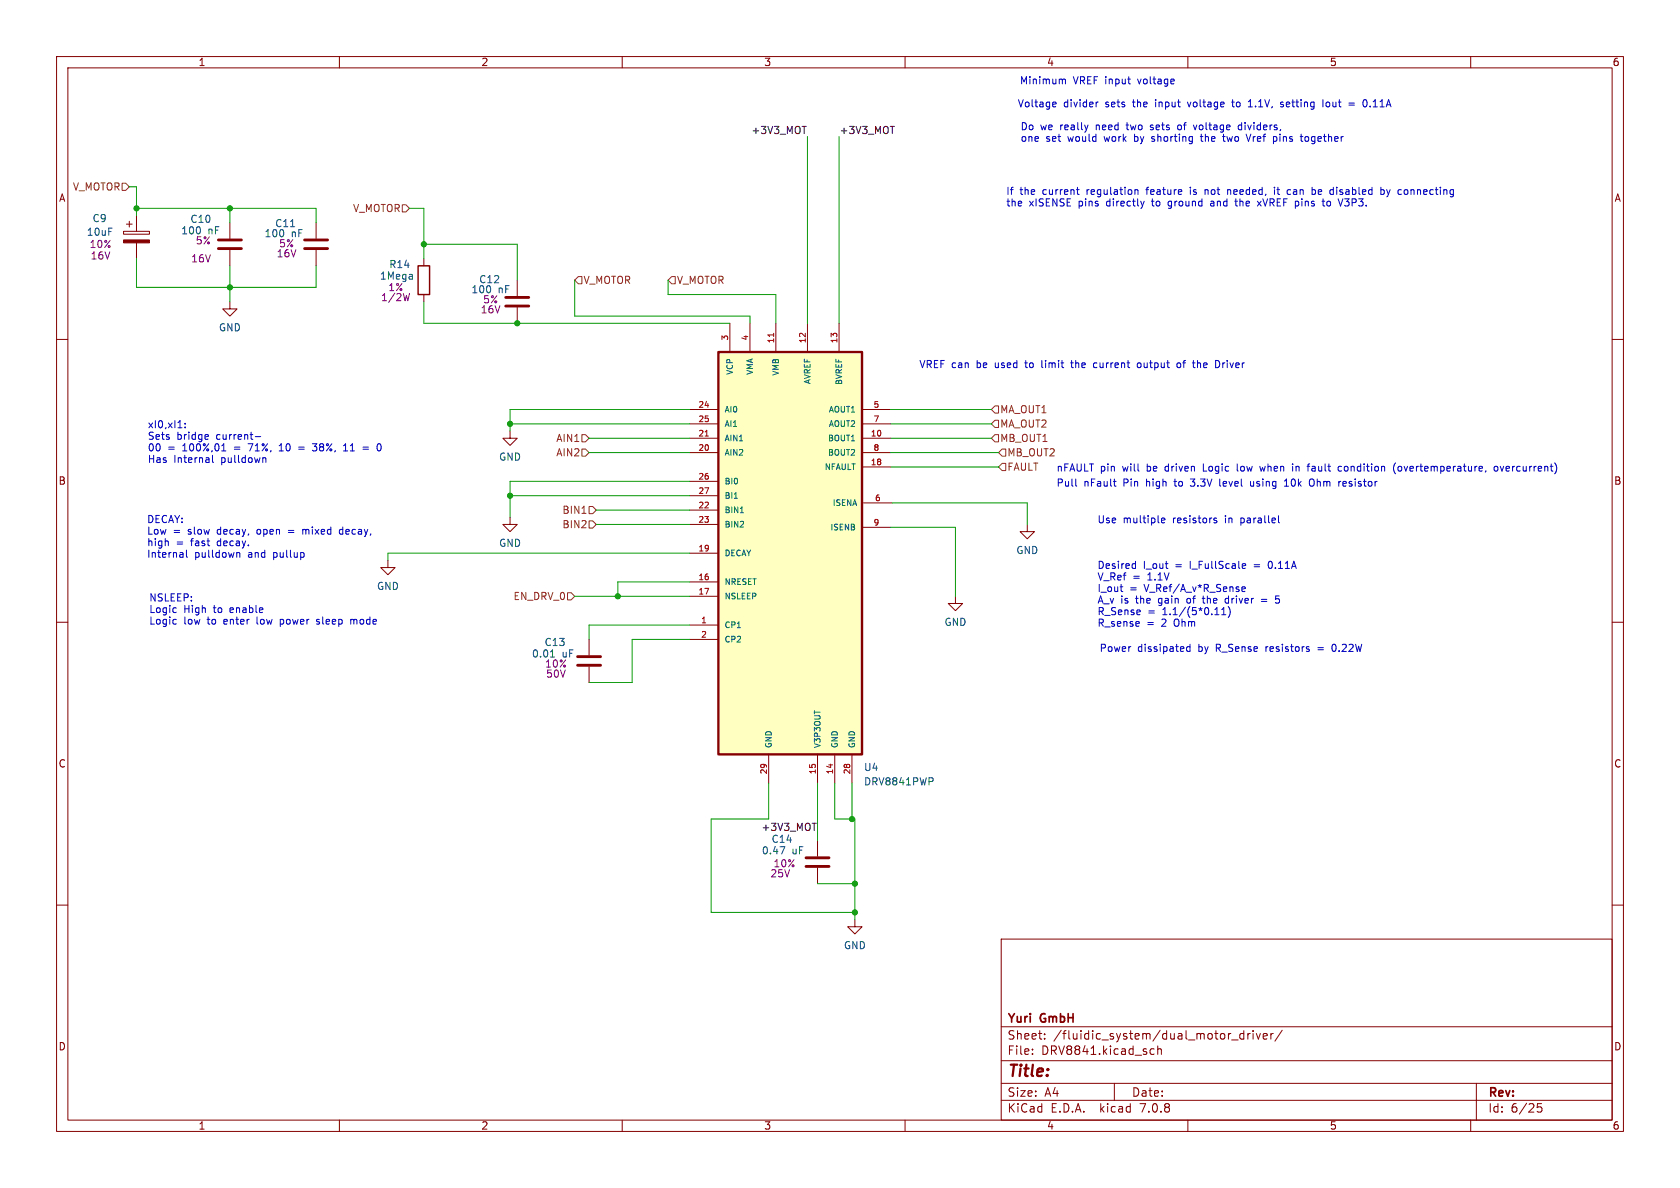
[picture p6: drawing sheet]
<svg xmlns="http://www.w3.org/2000/svg" width="297mm" height="210mm" viewBox="0 0 297 210" stroke-linecap="round" stroke-linejoin="round" font-family="sans-serif">
<g fill="none" stroke="#840000" stroke-width=".18">
<path d="M10 10h277v190h-277zM12 12h273v186h-273zM60 10v2M110 10v2M160 10v2M210 10v2M260 10v2M22.4 39.6h1M22.9 39.1v1M24.1 38.1v2.8M40.6 39.4v2.8M55.9 39.4v2.8"/>
<path d="M10 60h2M21.8 40.9h4.6v.5h-4.6zM24.1 42.9v2.8M40.6 53.3v1.3h1.3l-1.3 1.3-1.2-1.3h1.2M40.6 44.2v2.8M55.9 44.2v2.8M74.9 45.7v1.3M74.9 52.1v1.2M91.4 49.5v2.8M91.4 54.4v2.8M129 57.2v5M132.6 57.2v5"/>
<path d="M137.2 57.2v5M142.7 57.2v5M148.3 57.2v5M285 60h2M90.2 76.2v1.3h1.2l-1.2 1.2-1.3-1.2h1.3M121.9 77.5h5.1M121.9 72.4h5.1M121.9 74.9h5.1M152.4 77.5h5.1M152.4 72.4h5.1M152.4 74.9h5.1M68.6 99.1v1.2h1.2l-1.2 1.3-1.3-1.3h1.3"/>
<path d="M90.2 91.4v1.3h1.2l-1.2 1.3-1.3-1.3h1.3M121.9 97.8h5.1M121.9 80h5.1M121.9 90.2h5.1M121.9 92.7h5.1M121.9 85.1h5.1M121.9 87.6h5.1M152.4 82.6h5.1M152.4 80h5.1M152.4 93.2h5.1M152.7 88.9h5M181.6 92.7v1.3h1.3l-1.3 1.3-1.3-1.3h1.3"/>
<path d="M10 110h2M104.1 113v2.8M104.1 117.9v2.8M121.9 110.5h5.1M121.9 102.9h5.1M121.9 105.4h5.1M121.9 113h5.1M168.9 105.4v1.3h1.3l-1.3 1.3-1.3-1.3h1.3M285 110h2M135.9 133.4v5M144.5 133.4v5M147.6 133.4v5"/>
<path d="M150.6 133.4v5M10 160h2M144.5 148.6v2.8M144.5 153.4v2.8M285 160h2M151.1 162.6v1.2h1.3l-1.3 1.3-1.2-1.3h1.2M177 166h108v32h-108zM60 198v2M110 198v2M160 198v2M177 194.5h108M177 191.5h108"/>
<path d="M177 187.5h108M177 181.5h108M182.5 186.3v.1M182.5 185.5v.1M184.7 183.6v.1M184.7 182.8v.1M197 191.5v3M203.6 185.4l.4 .1M204 186.3l-.4 .1M204.7 185.5l.2-.1 .3 .1 .1 .9M204.7 184.9v1.5M210 198v2"/>
<path d="M217.7 183.8h1.2M219.9 182.2v1.5M219.9 182.8l-.4-.1-.3 .3v.4l.1 .2h.6M220.6 182.7v1M221 182.7l-.3 .1-.1 .2M221.5 182.2v.1M221.5 182.7v1M222.1 182.7l.4 1 .3-1M223.3 183.2l.7-.1v-.3l-.5-.1-.2 .2 .1 .7h.6M224.7 182.7v1M225.1 182.7l-.3 .1-.1 .2M226.7 182.1l-1.3 2"/>
<path d="M260 198v2M261 191.5v6.5M272.5 195.1h-.7l-.1 .7 .3-.1h.5l.1 .3-.1 .5-.2 .1-.6-.1"/>
</g>
<path d="M38.6 42.4h4.1M38.6 43.9h4.1M53.8 42.4h4.1M53.8 43.9h4.1M89.4 52.6h4.1M89.4 54.1h4.1M102.1 116.1h4.1M102.1 117.6h4.1M142.5 151.6h4.1M142.5 153.2h4.1" fill="none" stroke="#840000" stroke-width=".51"/>
<path d="M73.9 47h2v5.1h-2z" fill="none" stroke="#840000" stroke-width=".25"/>
<path d="M72.4 51.9l-.3 1.3-.2-.9" fill="none" stroke="#840084" stroke-width=".18"/>
<path d="M51.4 40.1h.7M129.8 88.1h.6M130.9 90.6h.6M97.3 116.1h.7M97.6 115.1l.1-.2v1.2M164.8 137.5l.2 .2-.2 .4M138.7 149.7l-.5 1.2" fill="none" stroke="#006464" stroke-width=".18"/>
<path d="M127 62.2h25.4v71.2h-25.4z" fill="#ffffc2" stroke="#ffffc2" stroke-width=".18"/>
<path d="M127 62.2h25.4v71.2h-25.4z" fill="none" stroke="#840000" stroke-width=".41"/>
<path d="M136.8 58.9v.6M124.7 77.1h.5" fill="none" stroke="#a90000" stroke-width=".18"/>
<path d="M21.8 42.4h4.6v.5h-4.6z" fill="#840000" stroke="#840000" stroke-width=".18"/>
<g fill="none" stroke="#725600" stroke-width=".18">
<path d="M21.6 32.4h.6l.7 .6-.7 .7h-.6zM71.1 36.2h.7l.6 .6-.6 .7h-.7zM102.2 48.9h.7v1.3h-.7l-.6-.7zM118.7 48.9h.7v1.3h-.7l-.6-.7zM102.9 79.4h.6l.6 .6-.6 .6h-.6zM102.9 76.8h.6l.6 .7-.6 .6h-.6zM175.3 77.5l.6-.7h.6v1.3h-.6zM175.9 74.3h.6v1.3h-.6l-.6-.7zM175.9 71.8h.6v1.2h-.6l-.6-.6zM177.2 79.4h.6v1.2h-.6l-.7-.6zM102.9 90.7h.7M104.1 89.5h.7l.6 .7-.6 .6h-.7z"/>
<path d="M104.1 92.1h.7l.6 .6-.6 .6h-.7zM177.2 81.9h.6v1.3h-.6l-.7-.6zM100.3 104.8h.7l.6 .6-.6 .6h-.7z"/>
</g>
<path d="M141.8 22.3h.7M157.4 22.3h.7M143.6 145.5h.7" fill="none" stroke="#0f0f0f" stroke-width=".18"/>
<g fill="none" stroke="#0000c2" stroke-width=".18">
<path d="M186.3 18l.3 .1 .1 .2-.6 .2M186.6 18.8l-.3 .1M187.9 14h.4l.1 .8M194.1 18l-.3 .2M209.9 18l.3 .9M217.7 18h.5M217.9 17.6v1.1l.3 .2M220.7 18l.4-.4v1.3M220.7 18.9h.7M226.9 18.1l-.3-.1-.2 .2v.2l.5 .1v.3h-.5M233.9 17.6v1.3M235 18.1l-.3-.1-.3 .3 .1 .5 .2 .1 .3-.1"/>
<path d="M238.5 18.2h.9M238.5 18.6h.9M241 17.9l.3-.3 .3 .3M242.2 18.8v.1M190.3 33.5h.5M190.5 34.2l.3 .2M192.4 22.1l-.3 .8M200.6 33.6l.2-.1 .3 .1 .1 .8M202.3 35.6l-.3 .8M203.4 22.9h.1M203.5 22.1l-.1 .2 .1 .2M203.6 24.9l.1 .1"/>
<path d="M203.8 24.1l-.2 .2 .2 .3M206.6 36.8h.1M206.7 35.6l-.2 .2v.4l.2 .2M208.6 22.1l-.3 .1-.1 .1 .1 .5 .3 .1M210.4 33.1v.1M210.4 33.5v.9M211 22.1l.3 .8 .3-.8M212.2 24.1h.5M212.4 23.7v1.1l.3 .2M213 33.5v.9M213.4 33.5l-.4 .1M214.4 35.6h-.3"/>
<path d="M214.5 35.9h-.3l-.2 .2 .1 .3h.4M216.1 24.1h.5M216.3 23.7v1.1l.3 .2M217 33.6l.4-.1 .2 .2M217 33.5v.9M218.3 35.6h.5M218.5 35.1v1.1l.3 .2M219.5 22.2l-.4-.1-.2 .2 .1 .6h.5M219.5 21.7v1.2M220.3 23.7l.4 1.3 .4-1.3M222.3 35.6l.7 .8M223 35.6l-.7 .8"/>
<path d="M225.3 33.1v.1M225.3 33.5v.9M225.5 24.1l.2 .3v.3l-.2 .3M225.7 33.5h.5M225.9 33.1v1.1l.2 .2M227.8 33.5l.4 .1M228.2 34.3l-.4 .1M231.1 24.1l-.3 .1-.1 .2 .1 .5 .3 .1M232.3 33.5l.3 .3v.3l-.3 .3M233.1 33.6v.7M233.7 33.8l-.6 .1M235 35.6h-.3l-.1 .2v.5l.4 .1"/>
<path d="M236.3 33.1v.1M236.3 33.5v.9M237.7 36.3l.6 .1M244.1 33.6l.4-.1 .2 .3-.1 .5h-.5M244.1 33.1v1.3M245.1 33.5l.4 .9M245.5 34.4l-.4 .4M245.8 33.5l-.3 .9M248.5 33.5l.3 .1 .1 .2M248.9 34.1l-.1 .2-.3 .1M32.7 75.5v.1M32.7 74.8v.2"/>
<path d="M36.7 76.8l.1 .3-.6 .1M36.8 77.6l-.1 .1M39.2 79.7h.7M45.1 77.2h1M49.4 79.7h.7M49.6 78.6l-.2 .2M52.8 79h1M52.8 79.4h1M55.2 79.6l.2 .1h.5M55.2 78.4h.8l-.4 .5 .3 .1M60.7 79.7h.8M60.8 78.7l.3-.3v1.3"/>
<path d="M64.2 79h.9M64.2 79.4h.9M66.7 78.7l.3-.3a.72 .72 0 0 1 .1 1.3M184.2 63.7v1.1l.2 .2M189.3 64.1h.4M189.4 63.7v1.1l.3 .2M193.9 64.2l-.3-.1-.3 .3 .1 .5h.5M201.2 64.2l.3-.1 .2 .3v.3l-.2 .3-.3-.1-.1-.2zM208.1 64.3l.2-.2 .4 .2v.4l-.1 .2-.3 .1-.2-.1zM211.7 63.7v1.3M212.1 64.1l-.4 .2M215.6 64v.7"/>
<path d="M216.2 64.1v.9M216.3 64.2l-.1 .2M29.7 95.7l.1 .8M32.3 97.7l.1 .8M32.4 98.5h-.2M32.4 98h-.2M33 97.2v1.1l.1 .2M37.6 80.5v1.1l.1 .2M41.9 97.8l.1-.1h.3l.1 .8M46.6 80.9l.4 .2v.7M51 93.8h1M51 94.1h1"/>
<path d="M53.5 93.6v.8M53.9 93.6l-.4 .1M60.6 93.6h-.4l-.2 .2 .1 .6h.5M190.2 84.7v1.1l.2 .1M196.8 85.1h.5M197.1 85.9h.2M200.4 99.6l.3 .1M200.7 99.2v1.3M205.3 92l.6-.1v-.3h-.4l-.2 .2 .1 .6h.5M210.4 84.7h.8M210.4 85.8l.2 .1M212.7 82v1.3h.6"/>
<path d="M214.7 91.9l.4 .2v.1l-.1 .2h-.4M214.7 91.6h.4M215.6 84.7v1.1l.2 .1M218.7 82v1.1l.2 .2M219.8 99.6l.4 .1v.2l-.6 .2M221.1 85.1v.8h.3l.2-.1M222.7 82.4l.3 .9 .2-.6 .2 .6M224.4 99.3l-.2 .4 .2 .7M226 91.2v1l.2 .2M227.1 85.9h.7M227.1 85l.3-.3v1.2M229.1 82.4v.9"/>
<path d="M229.3 82.4l-.2 .2M231.8 84.7a.43 .43 0 0 1 .5 .4v.4a.43 .43 0 0 1-.5 .4M232.1 82.4l-.1 .1M232.1 82.8l-.2 .2 .2 .3M236.6 83l.2 .3 .4-.1M237.2 82.5l-.4-.1-.2 .3M237.7 82.6v.6M237.8 85.1h-.2l-.2 .2 .1 .6h.3M238 85.4l-.6 .1M246.7 81.8a1.46 1.46 0 0 0 0 2M247.7 82.6l-.3-.2-.3 .3 .2 .5 .3 .1 .1-.1M264.2 82.6l.2-.2 .3 .2 .1 .4-.1 .2-.3 .1-.2-.1z"/>
<path d="M265.2 82.4l.3 .9 .3-.9M31 107.4l.2 .1M31 109.5h.2M31.2 108.2l-.2 .1M31.2 110.3h-.2M49.6 109.5v1.3M49.6 110.3h.1M49.7 109.5h-.1M56 110.3h.3M56.3 109.5l-.3 .2v.1l.3 .1M62 109.6l.4-.1 .2 .2M62 109.5v.8"/>
<path d="M198 103.7h.5M198.4 104.6h.1M200.7 100.4l-.3 .1M210.4 113.9v1.3M210.4 114.4l-.4-.1-.2 .3 .1 .5h.5M212.5 105.8h.5M212.7 105.4l.1 1.2M214.8 108.7h.7M216 108.7h.7M216 107.8l.3-.4v1.3M217.1 105.8h-.3l-.2 .2v.5l.5 .1M217.2 107.3a1.47 1.47 0 0 1-.1 1.9"/>
<path d="M219.5 104.2l.7-.2-.1-.2-.4-.1-.2 .2 .1 .6h.5M220.2 100.4l-.4 .1M223 106h1M223 106.3h1M225.5 105.9l.5-.1 .2 .3-.1 .5h-.6M226.1 105.4h-.6v.6M231.4 114.8v.3M233 114.5h1M233 114.9h1M235.9 113.9a.68 .68 0 0 0-.4 .6 .68 .68 0 0 0 .4 .7"/>
</g>
<g fill="none" stroke="#009600" stroke-width=".18">
<path d="M22.9 33h1.2v5.1M24.1 36.8h31.8v2.6M40.6 36.8v2.6M72.4 36.8h2.5v8.9M142.7 24.1v33.1M148.3 24.1v33.1M24.1 45.7v5.1h31.8v-3.8M40.6 47v6.3M74.9 53.3v3.9h54.1M74.9 43.2h16.5v6.3M101.6 49.5v6.4h31v1.3M118.1 49.5v2.6h19.1v5.1"/>
<path d="M90.2 74.9h31.7M104.1 77.5h17.8M121.9 72.4h-31.7v3.8M157.5 72.4h17.8M157.5 74.9h17.8M157.5 77.5h17.8M90.2 87.6h31.7M104.1 80h17.8M105.4 90.2h16.5M105.4 92.7h16.5M121.9 85.1h-31.7v6.3M121.9 97.8h-53.3v1.3"/>
<path d="M157.5 82.6h19M157.5 80h19M157.5 93.2h11.4v12.2M157.7 88.9h23.9v3.8M101.6 105.4h20.3M121.9 113h-10.1v7.7h-7.7M121.9 102.9h-12.7v2.5M121.9 110.5h-17.8v2.5M135.9 138.4v6.4h-10.2v16.5h25.4M144.5 138.4v10.2M147.6 138.4v6.4h3.5v17.8M150.6 138.4v6.4"/>
<path d="M144.5 156.2h6.6"/>
</g>
<g fill="#009600" stroke="#009600" stroke-width=".18">
<circle cx="40.6" cy="50.8" r=".46"/>
<circle cx="90.2" cy="74.9" r=".46"/>
<circle cx="90.2" cy="87.6" r=".46"/>
<circle cx="40.6" cy="36.8" r=".46"/>
<circle cx="24.1" cy="36.8" r=".46"/>
<circle cx="151.1" cy="156.2" r=".46"/>
<circle cx="151.1" cy="161.3" r=".46"/>
<circle cx="150.6" cy="144.8" r=".46"/>
<circle cx="109.2" cy="105.4" r=".46"/>
<circle cx="74.9" cy="43.2" r=".46"/>
<circle cx="91.4" cy="57.2" r=".46"/>
</g>
<text font-size="2.8" fill="#840000" x="178" y="190.9">Title:</text>
<g font-size="2.1" fill="#840000">
<text x="178" y="184">Sheet:</text>
<text x="178" y="181.2">Yuri</text>
<text x="184" y="181.2">GmbH</text>
<text x="186.2" y="184">/fluidic_system/dual_motor_driver/</text>
<text x="178" y="186.7">File:</text>
<text x="184.1" y="186.7">DRV8841.kicad_sch</text>
<text x="178" y="196.9">KiCad</text>
<text x="178" y="194.1">Size:</text>
<text x="184.7" y="194.1">A4</text>
<text x="185.7" y="196.9">E.D.A.</text>
<text x="194.6" y="196.9">kicad</text>
<text x="200" y="194.1">Date:</text>
<text x="201.8" y="196.9">7.0.8</text>
<text x="263" y="194.3">Rev:</text>
<text x="263" y="196.9">Id:</text>
<text x="267.1" y="196.9">6/25</text>
</g>
<g font-size="1.8" fill="#840000">
<text x="35" y="11.9">1</text>
<text x="85" y="11.9">2</text>
<text x="135" y="11.9">3</text>
<text x="185" y="11.9">4</text>
<text x="235" y="11.9">5</text>
<text x="285" y="11.9">6</text>
<text x="10.3" y="35.9">A</text>
<text x="285.3" y="35.9">A</text>
<text x="10.3" y="85.9">B</text>
<text x="285.3" y="85.9">B</text>
<text x="10.3" y="135.9">C</text>
<text x="285.3" y="135.9">C</text>
<text x="10.3" y="185.9">D</text>
<text x="285.3" y="185.9">D</text>
<text x="35" y="199.9">1</text>
<text x="85" y="199.9">2</text>
<text x="135" y="199.9">3</text>
<text x="185" y="199.9">4</text>
<text x="235" y="199.9">5</text>
<text x="285" y="199.9">6</text>
</g>
<g font-size="1.8" fill="#0000c2">
<text x="180.2" y="15">Minimum</text>
<text x="189.7" y="15">VREF input</text>
<text x="201.4" y="15">voltage</text>
<text x="179.8" y="19.1">Voltage</text>
<text x="180.3" y="23.1">Do</text>
<text x="183.9" y="23.1">we</text>
<text x="187.5" y="23.1">really</text>
<text x="188" y="19.1">divider</text>
<text x="194" y="23.1">need</text>
<text x="195.5" y="19.1">sets</text>
<text x="199.7" y="23.1">two</text>
<text x="200.6" y="19.1">the</text>
<text x="204" y="23.1">sets</text>
<text x="204.7" y="19.1">input</text>
<text x="209.1" y="23.1">of</text>
<text x="210.7" y="19.1">voltage</text>
<text x="212.1" y="23.1">voltage</text>
<text x="218.7" y="19.1">to</text>
<text x="220.2" y="23.1">dividers,</text>
<text x="221.8" y="19.1">1.1V,</text>
<text x="227.7" y="19.1">setting</text>
<text x="235.3" y="19.1">Iout</text>
<text x="240.1" y="19.1">=</text>
<text x="242.8" y="19.1">0.11A</text>
<text x="180.3" y="25.2">one</text>
<text x="184.9" y="25.2">set</text>
<text x="188.9" y="25.2">would</text>
<text x="195.5" y="25.2">work</text>
<text x="201" y="25.2">by</text>
<text x="204.3" y="25.2">shorting</text>
<text x="213.2" y="25.2">the</text>
<text x="217.3" y="25.2">two</text>
<text x="221.7" y="25.2">Vref</text>
<text x="226.6" y="25.2">pins</text>
<text x="231.7" y="25.2">together</text>
<text x="177.8" y="34.5">If</text>
<text x="180.3" y="34.5">the</text>
<text x="184.4" y="34.5">current</text>
<text x="192.4" y="34.5">regulation</text>
<text x="203.2" y="34.5">feature</text>
<text x="211" y="34.5">is</text>
<text x="213.9" y="34.5">not</text>
<text x="218" y="34.5">needed,</text>
<text x="226.5" y="34.5">it</text>
<text x="229" y="34.5">can</text>
<text x="233.6" y="34.5">be</text>
<text x="237" y="34.5">disabled</text>
<text x="246.2" y="34.5">by</text>
<text x="249.4" y="34.5">connecting</text>
<text x="177.8" y="36.6">the</text>
<text x="181.9" y="36.6">xISENSE</text>
<text x="190.8" y="36.6">pins</text>
<text x="195.9" y="36.6">directly</text>
<text x="204.1" y="36.6">to</text>
<text x="207.2" y="36.6">ground</text>
<text x="214.9" y="36.6">and</text>
<text x="219.5" y="36.6">the</text>
<text x="223.6" y="36.6">xVREF pins</text>
<text x="235.5" y="36.6">to</text>
<text x="238.6" y="36.6">V3P3.</text>
<text x="162.4" y="65.2">VREF can</text>
<text x="172.8" y="65.2">be</text>
<text x="176.2" y="65.2">used</text>
<text x="181.8" y="65.2">to</text>
<text x="184.8" y="65.2">limit</text>
<text x="190.3" y="65.2">the</text>
<text x="194.4" y="65.2">current</text>
<text x="202.3" y="65.2">output</text>
<text x="209.6" y="65.2">of</text>
<text x="212.6" y="65.2">the</text>
<text x="216.7" y="65.2">Driver</text>
<text x="26" y="75.8">xI0,xI1:</text>
<text x="26" y="77.8">Sets</text>
<text x="31.3" y="77.8">bridge</text>
<text x="38.4" y="77.8">current-</text>
<text x="26" y="79.9">00</text>
<text x="26" y="81.9">Has</text>
<text x="29.6" y="79.9">=</text>
<text x="30.7" y="81.9">Internal</text>
<text x="32.4" y="79.9">100%,01</text>
<text x="39.2" y="81.9">pulldown</text>
<text x="41.6" y="79.9">=</text>
<text x="44.4" y="79.9">71%,</text>
<text x="50" y="79.9">10</text>
<text x="56.4" y="79.9">38%,</text>
<text x="62" y="79.9">11</text>
<text x="65.6" y="79.9">=</text>
<text x="186.7" y="83.4">nFAULT pin</text>
<text x="198.6" y="83.4">will</text>
<text x="203" y="83.4">be</text>
<text x="206.4" y="83.4">driven</text>
<text x="213.3" y="83.4">Logic</text>
<text x="219.5" y="83.4">low</text>
<text x="223.9" y="83.4">when</text>
<text x="229.7" y="83.4">in</text>
<text x="232.7" y="83.4">fault</text>
<text x="238.3" y="83.4">condition</text>
<text x="248.2" y="83.4">(overtemperature,</text>
<text x="266.2" y="83.4">overcurrent)</text>
<text x="186.7" y="86.1">Pull</text>
<text x="191.6" y="86.1">nFault</text>
<text x="198.7" y="86.1">Pin</text>
<text x="202.9" y="86.1">high</text>
<text x="208.1" y="86.1">to</text>
<text x="211.2" y="86.1">3.3V</text>
<text x="216.5" y="86.1">level</text>
<text x="222.1" y="86.1">using</text>
<text x="228.4" y="86.1">10k</text>
<text x="233" y="86.1">Ohm</text>
<text x="238.3" y="86.1">resistor</text>
<text x="25.9" y="92.5">DECAY:</text>
<text x="25.9" y="94.6">Low</text>
<text x="30.6" y="94.6">=</text>
<text x="33.3" y="94.6">slow</text>
<text x="38.7" y="94.6">decay,</text>
<text x="45.9" y="94.6">open</text>
<text x="54.3" y="94.6">mixed</text>
<text x="61.1" y="94.6">decay,</text>
<text x="193.9" y="92.6">Use</text>
<text x="198.5" y="92.6">multiple</text>
<text x="207.5" y="92.6">resistors</text>
<text x="216.9" y="92.6">in</text>
<text x="219.8" y="92.6">parallel</text>
<text x="25.9" y="96.6">high</text>
<text x="25.9" y="98.7">Internal</text>
<text x="31.1" y="96.6">=</text>
<text x="33.9" y="96.6">fast</text>
<text x="34.4" y="98.7">pulldown</text>
<text x="38.7" y="96.6">decay.</text>
<text x="44" y="98.7">and</text>
<text x="48.6" y="98.7">pullup</text>
<text x="193.9" y="100.7">Desired</text>
<text x="202.1" y="100.7">I_out</text>
<text x="207.9" y="100.7">=</text>
<text x="210.6" y="100.7">I_FullScale</text>
<text x="222.1" y="100.7">=</text>
<text x="224.9" y="100.7">0.11A</text>
<text x="26.3" y="106.4">NSLEEP:</text>
<text x="193.9" y="102.7">V_Ref</text>
<text x="193.9" y="104.7">I_out</text>
<text x="193.9" y="106.8">A_v is</text>
<text x="199.7" y="104.7">=</text>
<text x="200.2" y="102.7">=</text>
<text x="200.9" y="106.8">the</text>
<text x="202.4" y="104.7">V_Ref/A_v*R_Sense</text>
<text x="203" y="102.7">1.1V</text>
<text x="205.1" y="106.8">gain</text>
<text x="210.3" y="106.8">of</text>
<text x="213.3" y="106.8">the</text>
<text x="217.5" y="106.8">driver</text>
<text x="224" y="106.8">=</text>
<text x="26.3" y="108.4">Logic</text>
<text x="26.3" y="110.5">Logic</text>
<text x="32.5" y="108.4">High</text>
<text x="32.5" y="110.5">low</text>
<text x="36.8" y="110.5">to</text>
<text x="37.9" y="108.4">to</text>
<text x="39.8" y="110.5">enter</text>
<text x="40.9" y="108.4">enable</text>
<text x="45.8" y="110.5">low</text>
<text x="50.2" y="110.5">power</text>
<text x="56.8" y="110.5">sleep</text>
<text x="63" y="110.5">mode</text>
<text x="193.9" y="108.8">R_Sense</text>
<text x="193.9" y="110.9">R_sense</text>
<text x="202.7" y="110.9">=</text>
<text x="202.9" y="108.8">=</text>
<text x="205.5" y="110.9">2</text>
<text x="205.6" y="108.8">1.1/(5*0.11)</text>
<text x="207.8" y="110.9">Ohm</text>
<text x="194.3" y="115.3">Power</text>
<text x="201.1" y="115.3">dissipated</text>
<text x="212" y="115.3">by</text>
<text x="215.2" y="115.3">R_Sense</text>
<text x="224.2" y="115.3">resistors</text>
<text x="236.4" y="115.3">0.22W</text>
</g>
<g font-size="1.8" fill="#0f0f0f">
<text x="132.7" y="23.8">+3V3_MOT</text>
<text x="148.3" y="23.8">+3V3_MOT</text>
<text x="134.5" y="147">+3V3_MOT</text>
</g>
<g font-size="1.8" fill="#725600">
<text x="12.8" y="33.9">V_MOTOR</text>
<text x="62.3" y="37.7">V_MOTOR</text>
<text x="103.1" y="50.4">V_MOTOR</text>
<text x="119.6" y="50.4">V_MOTOR</text>
<text x="176.7" y="75.8">MA_OUT2</text>
<text x="176.7" y="73.3">MA_OUT1</text>
<text x="98.2" y="80.9">AIN2</text>
<text x="98.2" y="78.3">AIN1</text>
<text x="176.7" y="78.3">MB_OUT1</text>
<text x="178" y="83.4">FAULT</text>
<text x="178" y="80.9">MB_OUT2</text>
<text x="99.3" y="91">BIN1</text>
<text x="99.3" y="93.6">BIN2</text>
<text x="90.7" y="106.3">EN_DRV_0</text>
</g>
<g font-size="1.8" fill="#006464">
<text x="15.2" y="41.9">10uF</text>
<text x="16.3" y="39.5">C9</text>
<text x="31.9" y="41.6">100</text>
<text x="33.6" y="39.6">C10</text>
<text x="48.5" y="40.4">C11</text>
<text x="46.7" y="42.1">100</text>
<text x="68.7" y="47.6">R14</text>
<text x="67.1" y="49.6">1Mega</text>
<text x="83.3" y="52">100</text>
<text x="84.6" y="50.3">C12</text>
<text x="88" y="52">nF</text>
<text x="38.6" y="58.8">GND</text>
<text x="88.1" y="81.6">GND</text>
<text x="88.1" y="96.9">GND</text>
<text x="179.6" y="98.1">GND</text>
<text x="66.5" y="104.5">GND</text>
<text x="166.9" y="110.8">GND</text>
<text x="96.2" y="114.4">C13</text>
<text x="152.7" y="136.5">U4</text>
<text x="152.7" y="139">DRV8841PWP</text>
<text x="136.3" y="149.2">C14</text>
<text x="134.6" y="151.2">0.47</text>
<text x="140" y="151.2">uF</text>
<text x="149.1" y="168">GND</text>
</g>
<g font-size="1.8" fill="#840084">
<text x="36.7" y="41.6">nF</text>
<text x="15.7" y="44">10%</text>
<text x="15.9" y="46.1">16V</text>
<text x="33.7" y="46.6">16V</text>
<text x="34.5" y="43.4">5%</text>
<text x="48.8" y="45.7">16V</text>
<text x="49.2" y="43.9">5%</text>
<text x="51.5" y="42.1">nF</text>
<text x="67.3" y="53.4">1/2W</text>
<text x="68.5" y="51.7">1%</text>
<text x="85.3" y="53.8">5%</text>
<text x="84.9" y="55.6">16V</text>
<text x="93.9" y="116.4">0.01</text>
<text x="96.3" y="118.2">10%</text>
<text x="96.4" y="120">50V</text>
<text x="99.4" y="116.4">uF</text>
<text x="136.1" y="155.3">25V</text>
<text x="136.6" y="153.5">10%</text>
</g>
<g font-size="1.4" fill="#a90000">
<text x="128.8" y="60.3" transform="rotate(-90 128.8 60.3)">3</text>
<text x="132.3" y="60.3" transform="rotate(-90 132.3 60.3)">4</text>
<text x="136.9" y="60.8" transform="rotate(-90 136.9 60.8)">11</text>
<text x="142.5" y="60.8" transform="rotate(-90 142.5 60.8)">12</text>
<text x="148.1" y="60.8" transform="rotate(-90 148.1 60.8)">13</text>
<text x="123.4" y="77.2">21</text>
<text x="123.4" y="72.1">24</text>
<text x="123.4" y="74.7">25</text>
<text x="153.8" y="77.2">10</text>
<text x="154.3" y="72.1">5</text>
<text x="154.3" y="74.7">7</text>
<text x="123.4" y="79.8">20</text>
<text x="153.8" y="82.3">18</text>
<text x="154.3" y="79.8">8</text>
<text x="123.4" y="89.9">22</text>
<text x="123.4" y="84.8">26</text>
<text x="123.4" y="87.4">27</text>
<text x="154.6" y="88.6">6</text>
<text x="123.4" y="92.5">23</text>
<text x="154.3" y="93">9</text>
<text x="123.4" y="97.5">19</text>
<text x="123.4" y="102.6">16</text>
<text x="123.4" y="105.2">17</text>
<text x="123.8" y="110.2">1</text>
<text x="123.8" y="112.8">2</text>
<text x="135.6" y="137" transform="rotate(-90 135.6 137)">29</text>
<text x="144.3" y="137" transform="rotate(-90 144.3 137)">15</text>
<text x="147.3" y="137" transform="rotate(-90 147.3 137)">14</text>
<text x="150.4" y="137" transform="rotate(-90 150.4 137)">28</text>
</g>
<g font-size="1.4" fill="#006464">
<text x="129.8" y="66.4" transform="rotate(-90 129.8 66.4)">VCP</text>
<text x="133.3" y="66.4" transform="rotate(-90 133.3 66.4)">VMA</text>
<text x="137.9" y="66.5" transform="rotate(-90 137.9 66.5)">VMB</text>
<text x="143.5" y="68" transform="rotate(-90 143.5 68)">AVREF</text>
<text x="149.1" y="68.2" transform="rotate(-90 149.1 68.2)">BVREF</text>
<text x="128" y="73.1">AI0</text>
<text x="128" y="75.7">AI1</text>
<text x="146.4" y="73.1">AOUT1</text>
<text x="146.4" y="75.7">AOUT2</text>
<text x="128" y="80.7">AIN2</text>
<text x="128" y="78.2">AIN1</text>
<text x="145.7" y="83.3">NFAULT</text>
<text x="146.2" y="78.2">BOUT1</text>
<text x="146.2" y="80.7">BOUT2</text>
<text x="128" y="85.8">BI0</text>
<text x="128" y="88.4">BI1</text>
<text x="147.1" y="89.6">ISENA</text>
<text x="128" y="90.9">BIN1</text>
<text x="128" y="93.4">BIN2</text>
<text x="146.7" y="94">ISENB</text>
<text x="128" y="98.5">DECAY</text>
<text x="128" y="103.6">NRESET</text>
<text x="128" y="106.1">NSLEEP</text>
<text x="128" y="111.2">CP1</text>
<text x="128" y="113.8">CP2</text>
<text x="136.6" y="132.3" transform="rotate(-90 136.6 132.3)">GND</text>
<text x="145.3" y="132.3" transform="rotate(-90 145.3 132.3)">V3P3OUT</text>
<text x="148.3" y="132.3" transform="rotate(-90 148.3 132.3)">GND</text>
<text x="151.4" y="132.3" transform="rotate(-90 151.4 132.3)">GND</text>
</g>
</svg>
